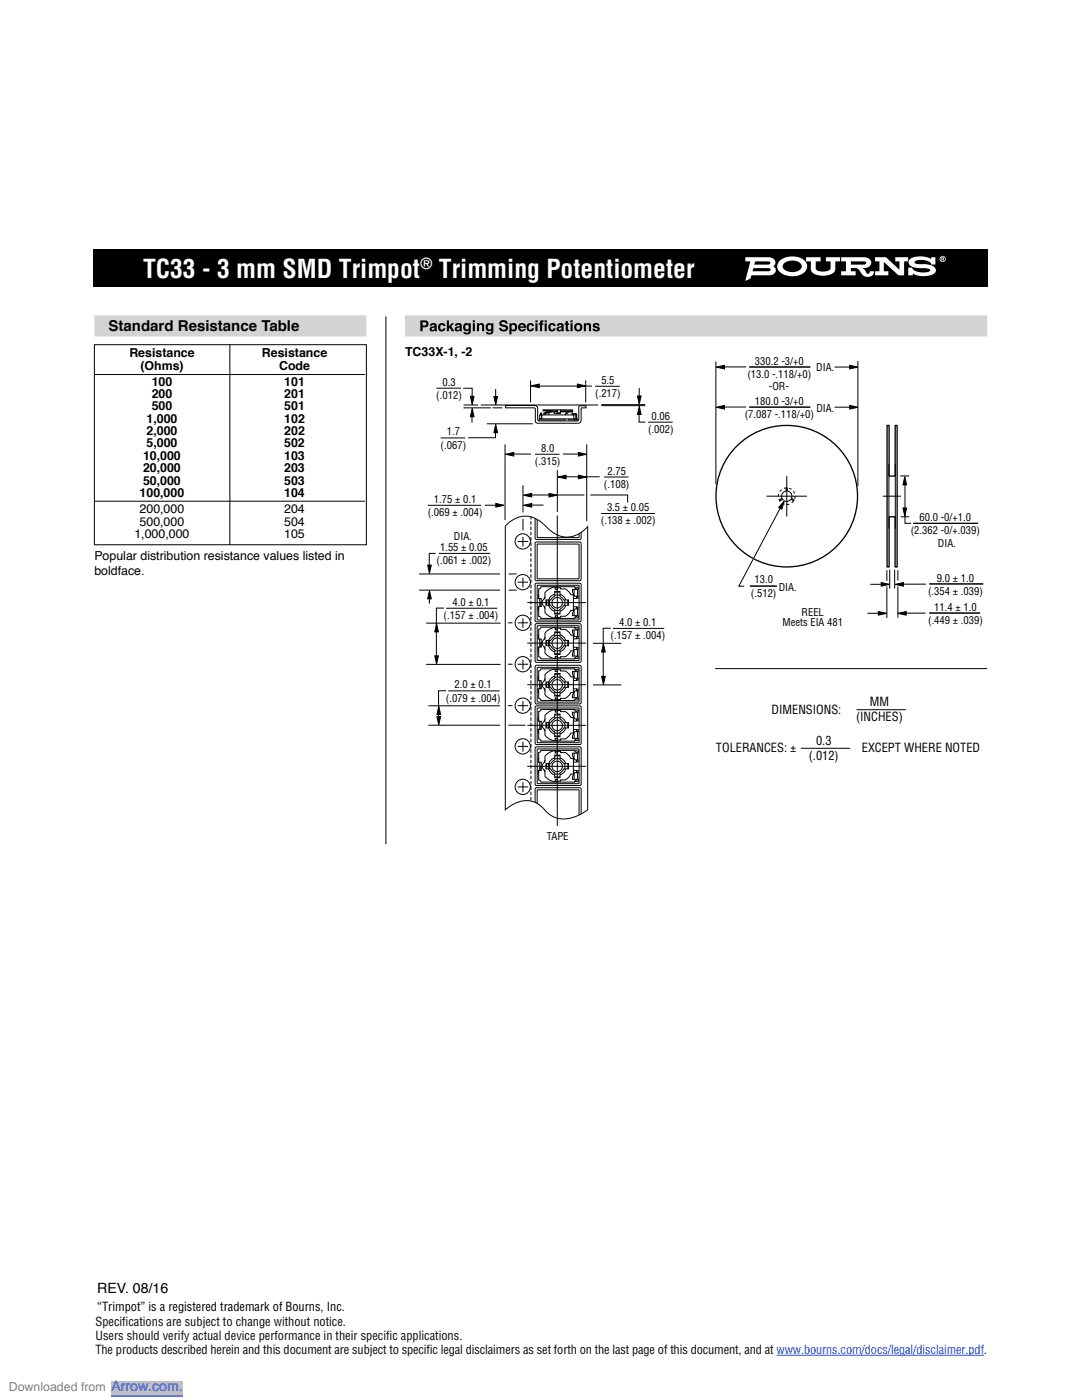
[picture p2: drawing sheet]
<svg xmlns="http://www.w3.org/2000/svg" width="216mm" height="279mm" viewBox="0 0 216 279" stroke-linecap="round" stroke-linejoin="round" font-family="sans-serif">
<path d="M18.8 65h54.3M80.8 65h116.2" fill="none" stroke="#d1d3d4" stroke-width="4.2" stroke-linecap="butt"/>
<g fill="none" stroke="#000" stroke-width=".2">
<path d="M18.8 68.8h54.3v39.9h-54.3zM18.9 74.7h53.9M45.9 68.8v39.9M87.1 77.5h4.9M92.4 77.5h1.8v3M93.9 79.1h.7l-.4 1.6zM98.6 79.1h.7l-.4 1.7zM98.9 77.7v2.8M105.9 75.9v4.4M106 77l1.6-.4v.8zM107.3 77.1h10.8M115.2 76.6l1.6 .4-1.6 .4z"/>
<path d="M116.9 75.9v4.4M118.8 77.1h4.9M127.2 79h.7l-.3 1.7zM127.5 77.4v3M87.9 87.4h4.9M92.5 80.8h2.9M92.5 81.4h5.4M94.2 82.9v1.4M94.2 81.5l.4 1.7h-.7zM95.9 80.8h23.5M97.1 84.6h9.2M98.3 81.4h1.9"/>
<path d="M98.9 86.1v1.3h-5.5M98.9 84.7l.4 1.6h-.7zM100.8 88.7v15.1M100.9 90.7l1.6-.4v.7zM100.9 80.9h5.9a.6 .6 0 0 1 .5 .7v2.2l.3 .2h7.6l.3-.3 .1-2.7h1.3v.4h-.8l-.1 .2v2.3l-.3 .5-8.5 .1-.3-.2-.1-.3v-2.5l-5.9-.1zM102.5 90.6h3.4M104.4 96.9v5.4M104.5 98.8l1.6-.3v.7zM105.8 98.8h10.8M106.8 90.7h4.8M107.7 82.8h.4v.8h-.4zM107.7 83.6l-.1 .2h5.1v-.2"/>
<path d="M107.9 82.4h.2v.4h-.2zM108.1 82.8h6.4v.8h-6.4zM108.5 82.6v.2M108.5 82.4l1.6-.4h1.1v.2h-1l-1.7 .4zM108.9 82.5v.3M108.9 81.8v.2M108.9 82l.2 .3M109.2 82v.2M109.4 82.4l.2 .4M109.5 98.5l1.7 .3-1.7 .4zM110.6 82.2v.3h1.2v-.3M111.2 81.8h-2.8v.2h1.7"/>
<path d="M111.2 81.8h.6v.6h-.6zM111.2 93.8v8.4M111.3 95.2l1.6-.4v.8zM111.8 81.8h2.5v.4h-.6M111.8 82h2.3v.2h-2.3zM112.3 82v.2M112.3 90.6h3.9M112.7 95.2h7M112.7 81.8v.2M113.2 82.2l-.3 .2-.1 .4M113.4 82.2l-.1 .3h-.4M113.8 81.8v.2"/>
<path d="M114.5 83.6h.7v.2h-1.8v-.2M115.1 83.6l-.1-1-.8-.2v.3l.6 .1 .1 .8M115.4 90.3l1.6 .4-1.6 .3zM115.4 94.8l1.6 .4-1.6 .4zM117.1 88.7v15.3M117.8 98.8h7.4v1.5M120 80.8h8.8M120 81h8.8M120.5 95.2h4.9M127.5 82.5v1.7h1.3M127.6 81.1l.3 1.6h-.7zM129.3 84.3h4.9"/>
<path d="M18.9 100h53.9M83.6 117.8h16.2M83.6 114.5h16.2M85.3 112.8h.8l-.4 1.6zM85.3 100.8h10.7M85.7 118.1v2.4M85.7 117.9l.4 1.6h-.8zM86.9 110.4h-1.2v2.6M87.6 110.4h10.2M96.8 100.8h3.5M98.9 100.5l1.7 .3-1.7 .4zM101.2 104.6a5.1 5.1 0 0 1 7.8 .5 5.2 5.2 0 0 0 8.3 0v56.5a8.3 8.3 0 0 1-5.6 1.8l-1-.3-1.1-.6-.9-.9a4.9 4.9 0 0 0-7-.7l-.9 .7v-56.6z"/>
<path d="M101.5 117.8h1.6M101.5 114.5h1.6M103.3 108.1h2.1M103.3 116.2h2.1M104.3 107.2v1.9M104.3 115.3v1.9M104.4 103.5v2.4M104.5 100.8l1.6-.3v.7zM105.8 100.8h2.6M106.8 103.5v3.9l.1 .2 8.8 .1 .3-.3v-1.2M106.8 108.3l.2-.1h8.8l.2 .2-.1 7.3-.2 .2-8.8-.1-.1-.2zM106.9 116.4h8.9l.2 .3-.1 7.3-.2 .1h-8.8l-.1-.3v-7.1z"/>
<path d="M107.2 103.7v3.5l.1 .1h8.1l.1-.8M107.2 108.6h8.3v6.9h-8.3zM107.2 116.8h8.3v6.9h-8.3zM107.5 118.7v.8M107.7 119.5v1.6M108.7 119.1l-.1 .4M109.1 119.7v1.1M109.7 119.7v1.1M109.9 119.7h-1v1.1h1l.3 .5 .5 .3v.9h1v-1M110.7 118.6a1.78 1.78 0 0 0-1.3 1.7 1.78 1.78 0 0 0 1.3 1.7M110.7 118.8h1M110.7 119l-.5 .3-.3 .4"/>
<path d="M110.7 119v-1h1v1.1M110.7 118.2h1M110.8 117.3a1.96 1.96 0 0 0-2.1 1l.1 1.1a.86 .86 0 0 0-.6 .9M110.8 117.2h.4v.4h-.4zM111.2 102.9v62M111.2 117.3h.6v.2a1.94 1.94 0 0 1 2.1 1.2h.5v1.6M111.7 118.6a1.79 1.79 0 0 1 1.2 1.1M111.8 119l.6 .7M112.4 119.7h1v1.1h-1M112.6 119.7l.1 1.1M113.3 119.7v1.1M114.6 117.6v1.2"/>
<path d="M114.7 117.2h.7v.5h-1.2v.4l.4 .9h.8v.4h-.3M115 119v.4h-.6M115.1 117.6l-.4-.5h-6.8l-.1 .3-.3 .1v2h.5v.8M115.2 117.6v1.4M120 102.5h10.7M85 132.6h14.9M85 124.4h14.9M86.8 130.9h.7l-.4 1.6zM87.1 124.5l.4 1.6h-.7zM88.6 121.4h-1.5v9.7M89 121.4h10.2M89 137.9h-1.5v5.4"/>
<path d="M89.4 137.9h10.3M101.4 124.3h.9M101.4 132.6h.9M103.3 124.3h2.1M103.3 132.6h2.1M104.3 123.4v1.9M104.3 131.7v1.9M104.3 139.9v2M105.2 120.3h11.8M105.2 128.3h11.8M105.2 136.6h11.8M106.8 124.6l.2-.1h8.8l.2 .2-.1 7.3-.2 .2-8.8-.1-.1-.2z"/>
<path d="M106.8 132.9l.2-.1h8.8l.2 .2-.1 7.4-.2 .1h-8.8l-.1-.3zM107.2 124.9h8.3v6.9h-8.3zM107.2 133.2h8.3v6.9h-8.3zM107.5 121.1v.7M107.5 129.1v.8M107.5 137.4v.8M107.5 126.8v.7M107.5 135.1v.7M107.7 127.5v1.6M107.7 135.8v1.6M107.9 120.2v.9M107.9 128.3v.8"/>
<path d="M107.9 136.6v.8M108 120.2v.9h-.5v1.9l.3 .1 .1 .3h6.8l.4-.5M108 128.3v.8h-.5v2l.3 .1 .1 .3h6.8l.4-.5M108 136.6v.8h-.5v2l.3 .1 .1 .3h6.8l.4-.5M108.2 120.2a.86 .86 0 0 0 .6 .9l-.1 1.1a1.96 1.96 0 0 0 2.1 1.1M108.2 128.3a.86 .86 0 0 0 .6 .8l-.1 1.2a3.1 3.1 0 0 0 1.9 1.1l.2-.1M108.2 136.6a.86 .86 0 0 0 .6 .9l-.1 1.1a1.96 1.96 0 0 0 2.1 1M108.6 121l.1 .4M108.6 129.1l.1 .4M108.6 137.4l.1 .4M108.7 127.1l-.1 .5M108.7 135.5l-.1 .4"/>
<path d="M109.1 127.8v1.1M109.1 136.1v1.1M109.7 127.8v1.1M109.7 136.1v1.1M109.9 137.2l.3 .4 .5 .4M109.9 127.8h-1v1.1l1-.1 .3 .5 .5 .4v.9h1v-1M109.9 136.1h-1v1.1h1M110.7 126.7a1.78 1.78 0 0 0-1.3 1.7 1.78 1.78 0 0 0 1.3 1.7M110.7 135a1.78 1.78 0 0 0-1.3 1.7 1.78 1.78 0 0 0 1.3 1.7M110.7 126.9h1M110.7 135.2h1M110.7 127.1l-.5 .3-.3 .4"/>
<path d="M110.7 135.4l-.5 .3-.3 .4M110.7 127.1v-1h1v1M110.7 135.4v-1h1l.1 1 .6 .7M110.7 122.4h1M110.7 126.3h1M110.7 130.5h1M110.7 134.6h1M110.7 138.8h1M110.8 125.3a1.96 1.96 0 0 0-2.1 1.1l.1 1.1a.86 .86 0 0 0-.6 .9M110.8 133.6a1.96 1.96 0 0 0-2.1 1.1l.1 1.1a.86 .86 0 0 0-.6 .9M110.8 122.9h.4v.4h-.4zM110.8 131h.4v.3h-.4z"/>
<path d="M110.8 139.3h.4v.4h-.4zM110.8 125.3h.4v.4h-.4zM110.8 133.6h.4v.4h-.4zM111.2 125.4h.6v.2a1.94 1.94 0 0 1 2.1 1.2h.5v1.6M111.2 133.7h.6v.2a1.94 1.94 0 0 1 2.1 1.2h.5v3.1l-.5 .1a1.93 1.93 0 0 1-2.1 1.1v.2h-.6M111.7 121.7l-1 .1M111.7 129.8h-1M111.7 138.1h-1M111.7 126.7a1.79 1.79 0 0 1 1.2 1.1M111.7 135a1.79 1.79 0 0 1 1.2 1.1M111.8 127.1l.6 .7M112.4 127.8h1v1.1h-1"/>
<path d="M112.4 136.1h1v1.1h-1M112.5 120.8l-.3 .4-.5 .4M112.5 128.9l-.3 .4-.5 .3M112.5 137.2l-.3 .4-.5 .3v1h-1v-1M112.6 127.8l.1 1.1M112.6 136.1l.1 1.1M112.9 120.8l-.3 .6-.9 .6M112.9 128.9l-.3 .6-.9 .6M112.9 137.2l-.3 .6-.9 .6M113.3 127.8v1.1M113.3 136.1v1.1M114.4 121.1h.6v.4"/>
<path d="M114.4 129.2h.6v.4M114.4 137.5h.6v.4M114.4 120.3v1.5l-.5 .1a1.93 1.93 0 0 1-2.1 1.1v.2h-.6M114.4 128.4v1.5l-.5 .1a1.93 1.93 0 0 1-2.1 1.1v.2h-.6M114.6 121.7v1.1M114.6 125.7v1.2M114.6 129.8v1.1M114.6 134v1.2M114.6 138.1v1.1M114.7 125.3h.7v.4h-1.2v.5l.4 .9h.8v.3h-.3M114.7 133.6h.7v.4h-1.2v.5l.4 .9h.8v.3h-.3M115 127.1v.4h-.6"/>
<path d="M115 135.4v.4h-.6M115.1 121.2h.3v.3h-.8l-.4 .9v.5h1.2v.4h-.7M115.1 129.2h.3v.4h-.8l-.4 .9v.4h1.2v.5h-.7M115.1 137.5h.3v.4h-.8l-.4 .9v.4h1.2v.5h-.7M115.1 125.7l-.4-.5h-6.8l-.1 .3-.3 .1v1.9h.5v.9M115.1 134l-.4-.5h-6.8l-.1 .3-.3 .1v1.9h.5v.9M115.2 121.5v1.4M115.2 129.6v1.3M115.2 137.9v1.4M115.2 125.7v1.4M115.2 134v1.4M118.3 136.7h5.7"/>
<path d="M118.3 128.4h5.7M120 135h.8l-.4 1.6zM120.4 128.5l.4 1.6h-.8zM121.9 125.4h-1.5v9.8M122.3 125.4h10.2M142.7 133.4h54.3M85.5 144.7h14.3M85.5 140.9h14.3M87.2 143h.7l-.3 1.7zM87.6 141l.3 1.6h-.7zM101.4 140.8h.9M101.4 144.7h3.4"/>
<path d="M103.3 140.8h2.1M103.3 149h2.1M103.3 157h2.1M104.3 148.1v1.9M104.3 156.1v2M105.2 144.8h11.8M105.2 152.9h11.8M106.8 149.2l.2-.1h8.8l.2 .2-.1 7.3-.2 .2-8.8-.1-.1-.2zM106.9 140.9h8.9l.2 .3-.1 7.3-.2 .1h-8.8l-.1-.3v-7.1zM107.2 141.3h8.3v6.9h-8.3zM107.2 149.5h8.3v6.9h-8.3zM107.5 145.5v.8"/>
<path d="M107.5 153.7v.8M107.5 143.2v.7M107.5 151.4v.7M107.7 143.9v1.6M107.7 152.1v1.6M107.9 144.7v.8M107.9 152.9v.8M108 144.7v.8h-.5v2l.3 .1 .1 .3h6.8l.4-.5M108 152.9v.8h-.5v2l.3 .1 .1 .3h6.8l.4-.5M108.2 144.7a.86 .86 0 0 0 .6 .9l-.1 1.1a1.96 1.96 0 0 0 2.1 1M108.2 152.9a.86 .86 0 0 0 .6 .8l-.1 1.2a3.1 3.1 0 0 0 1.9 1.1l.2-.1M108.6 145.5l.1 .4"/>
<path d="M108.6 153.7l.1 .4M108.7 143.6l-.1 .4M108.7 151.7l-.1 .5M109.1 144.2v1.1M109.1 152.4v1.1M109.7 144.2v1.1M109.7 152.4v1.1M109.9 144.2h-1v1.1h1l.3 .5 .5 .3v.9h1v-1M109.9 152.4h-1v1.1l1-.1 .3 .5 .5 .3v1h1v-1M110.7 143.1a1.78 1.78 0 0 0-1.3 1.7 1.78 1.78 0 0 0 1.3 1.7M110.7 151.2a1.78 1.78 0 0 0-1.3 1.7 1.78 1.78 0 0 0 1.3 1.8M110.7 143.3h1"/>
<path d="M110.7 151.5h1M110.7 143.5l-.5 .3-.3 .4M110.7 151.7l-.5 .3-.3 .4M110.7 143.5v-1h1v1M110.7 151.7v-1h1l.1 1 .6 .7M110.7 142.7h1M110.7 146.9h1M110.7 150.8h1M110.7 155.1h1M110.8 141.7a1.96 1.96 0 0 0-2.1 1.1l.1 1.1a.86 .86 0 0 0-.6 .9M110.8 149.9a1.96 1.96 0 0 0-2.1 1l.1 1.2a.86 .86 0 0 0-.6 .9M110.8 147.4h.4v.4h-.4z"/>
<path d="M110.8 155.6h.4v.3h-.4zM110.8 141.7h.4v.4h-.4zM110.8 149.9h.4v.4h-.4zM111.2 141.8h.6v.2a1.94 1.94 0 0 1 2.1 1.2h.5v1.6M111.2 150h.6v.2a1.94 1.94 0 0 1 2.1 1.2h.5v1.6M111.7 146.2h-1M111.7 154.4h-1M111.7 143.1a1.79 1.79 0 0 1 1.2 1.1M111.7 151.3a1.79 1.79 0 0 1 1.2 1.1M111.8 143.5l.6 .7M112.4 144.2h1v1.1h-1M112.4 152.4h1v1.1h-1"/>
<path d="M112.5 145.3l-.3 .4-.5 .3M112.5 153.5l-.3 .4-.5 .3M112.6 144.2l.1 1.1M112.6 152.4l.1 1.1M112.9 145.3l-.3 .6-.9 .6M112.9 153.5l-.3 .6-.9 .5M113.3 144.2v1.1M113.3 152.4v1.1M114.4 145.6h.6v.4M114.4 153.8h.6v.4M114.4 144.8v1.5l-.5 .1a1.93 1.93 0 0 1-2.1 1.1v.2h-.6M114.4 152.9v1.6l-.5 .1a1.93 1.93 0 0 1-2.1 1.1v.2h-.6"/>
<path d="M114.6 142.1v1.2M114.6 146.2v1.1M114.6 150.3v1.1M114.6 154.4v1.1M114.7 141.7h.7v.4h-1.2v.5l.4 .9h.8v.3h-.3M114.7 149.9h.7v.4h-1.2v.5l.4 .8h.8v.4h-.3M115 143.5v.4h-.6M115 151.7v.4h-.6M115.1 145.6h.3v.4h-.8l-.4 .9v.5h1.2v.4h-.7M115.1 153.8h.3v.4h-.8l-.4 .9v.4h1.2v.5h-.7M115.1 142.1l-.4-.5h-6.8l-.1 .3-.3 .1v1.9h.5v.9M115.1 150.3l-.4-.5h-6.8l-.1 .2-.3 .2v1.9h.5v.9"/>
<path d="M115.2 146v1.4M115.2 154.2v1.3M115.2 142.1v1.4M115.2 150.3v1.3M159.8 149.3h9.8M170.9 141.6h9.8M106.8 160.1v-2.6l.1-.3h8.8l.3 .3v5M107.2 160.4v-2.7l.1-.1h8.1l.1 .1v5"/>
<circle cx="104.3" cy="116.2" r="1.52"/>
<circle cx="104.3" cy="108.1" r="1.52"/>
<circle cx="104.3" cy="132.6" r="1.52"/>
<circle cx="104.3" cy="124.3" r="1.52"/>
<circle cx="111.2" cy="128.4" r="1.05"/>
<circle cx="111.2" cy="136.7" r="1.05"/>
<circle cx="111.2" cy="120.3" r="1.05"/>
<circle cx="104.3" cy="149" r="1.52"/>
<circle cx="104.3" cy="157" r="1.52"/>
<circle cx="104.3" cy="140.8" r="1.52"/>
<circle cx="111.2" cy="144.8" r="1.05"/>
<circle cx="111.2" cy="153" r="1.05"/>
</g>
<g fill="#000">
<path d="M18.6 49.7h178.4v7.5h-178.4zM93.9 79.1h.7l-.4 1.6zM98.6 79.1h.7l-.4 1.7zM106 77l1.6-.4v.8zM115.2 76.6l1.6 .4-1.6 .4zM127.2 79h.7l-.3 1.7zM94.2 81.5l.4 1.7h-.7zM98.9 84.7l.4 1.6h-.7zM100.9 90.7l1.6-.4v.7zM104.5 98.8l1.6-.3v.7zM109.5 98.5l1.7 .3-1.7 .4zM111.3 95.2l1.6-.4v.8z"/>
<path d="M115.4 90.3l1.6 .4-1.6 .3zM115.4 94.8l1.6 .4-1.6 .4zM127.6 81.1l.3 1.6h-.7zM85.3 112.8h.8l-.4 1.6zM85.7 117.9l.4 1.6h-.8zM98.9 100.5l1.7 .3-1.7 .4zM104.5 100.8l1.6-.3v.7zM86.8 130.9h.7l-.4 1.6zM87.1 124.5l.4 1.6h-.7zM120 135h.8l-.4 1.6zM120.4 128.5l.4 1.6h-.8zM87.2 143h.7l-.3 1.7z"/>
<path d="M87.6 141l.3 1.6h-.7z"/>
<path d="M118.5 64.6a.74 .74 0 0 1 1.1 .4h-.4a.26 .26 0 0 0-.2-.2 .26 .26 0 0 0-.3 .2h.1a.72 .72 0 0 1 .8 .9 .8 .8 0 0 1-1.4-.3h.5a.31 .31 0 0 0 .2 .2 .31 .31 0 0 0 .4-.2h-.1a.75 .75 0 0 1-.9-.8zM116.5 64.5h.4v.2a.56 .56 0 0 1 .6-.2 .56 .56 0 0 1 .4 .5v1.1h-.4v-1.1l-.3-.2-.3 .3v1h-.4zM115.1 64.9a.44 .44 0 0 0-.1 .7 .44 .44 0 0 0 .7-.1v-.6l-.3-.1zM114.5 65.3a.85 .85 0 0 1 1.7 0 .85 .85 0 0 1-1.7 0zM113.8 64.5h.5v1.6h-.5zM113.8 63.9h.5v.4h-.5zM112.9 64.1h.4v.4h.3v.3h-.3v.9l.3 .1v.3h-.5l-.2-.2v-1.1h-.2v-.3h.2zM111.5 65.5v.2a.3 .3 0 0 0 .4 .1 .3 .3 0 0 0 .1-.4zM111.2 64.7a.74 .74 0 0 1 1.3 .3l.1 1.1h-.5v-.2a.55 .55 0 0 1-.8 .2 .55 .55 0 0 1-.2-.7 .55 .55 0 0 1 .7-.3l.2-.1a.26 .26 0 0 0-.2-.2 .26 .26 0 0 0-.3 .2h-.4zM109.6 64.7a.74 .74 0 0 1 .8-.2 .74 .74 0 0 1 .5 .6l-.5-.1a.38 .38 0 0 0-.5-.1 .38 .38 0 0 0 0 .6l.3 .3 .2-.3h.5a.79 .79 0 0 1-1.1 .6 .79 .79 0 0 1-.3-1.2zM108.7 64.5h.4v1.6h-.4zM108.7 63.9h.4v.4h-.4zM107.9 64l.5-.1v.4l-.2 .1v.1h.2v.3h-.2v1.3h-.5v-1.3h-.2v-.3h.2zM106.8 64.5h.5v1.6h-.5zM106.8 63.9h.5v.4h-.5zM105.3 64.7a.74 .74 0 0 1 .7-.2 .74 .74 0 0 1 .5 .6l-.4-.1a.38 .38 0 0 0-.5-.1 .38 .38 0 0 0-.1 .6l.3 .3 .3-.3h.4a.79 .79 0 0 1-1.1 .6 .79 .79 0 0 1-.2-1.2zM103.9 64.9l-.1 .2h.7l-.2-.3zM103.6 64.7a.81 .81 0 0 1 .9-.2 .81 .81 0 0 1 .5 .9h-1.2a.39 .39 0 0 0 .3 .4 .39 .39 0 0 0 .4-.2h.4a.84 .84 0 0 1-1.2 .4 .84 .84 0 0 1-.1-1.3zM102.2 64.9a.45 .45 0 0 0-.2 .6 .45 .45 0 0 0 .7 .2v-.7zM101.7 64.5h.4v.2a.69 .69 0 0 1 .9-.1 .69 .69 0 0 1 .2 .9 .62 .62 0 0 1-.5 .6 .62 .62 0 0 1-.6-.2v.8h-.4zM99.8 64.1a.91 .91 0 0 1 1.5 .5h-.4a.38 .38 0 0 0-.5-.4 .38 .38 0 0 0-.3 .5 1.11 1.11 0 0 1 1.3 .8 .92 .92 0 0 1-.9 .7 .92 .92 0 0 1-.9-.8h.4a.46 .46 0 0 0 .5 .4 .46 .46 0 0 0 .4-.4l-.2-.1a.9 .9 0 0 1-1-.9zM97.2 65.3a.45 .45 0 0 0 .9 0 .45 .45 0 0 0-.9 0zM97.2 64.6l.5-.1 .3 .2v-.2h.4v1.5a.78 .78 0 0 1-.6 .7 .78 .78 0 0 1-.9-.4h.5a.38 .38 0 0 0 .5 .1 .38 .38 0 0 0 .1-.5 .72 .72 0 0 1-1 0 .72 .72 0 0 1 0-1zM95.2 64.5h.4v.2a.56 .56 0 0 1 .6-.2 .56 .56 0 0 1 .4 .5v1.1h-.4v-1.1l-.3-.2-.3 .3v1h-.4zM94.3 64.5h.5v1.6h-.5zM94.3 63.9h.5v.4h-.5zM92.8 65.3a.42 .42 0 0 0 .8 0 .42 .42 0 0 0-.8 0zM92.7 64.6l.5-.1 .3 .2v-.2h.4v1.5a.78 .78 0 0 1-.6 .7 .78 .78 0 0 1-.9-.4h.5a.38 .38 0 0 0 .5 .1 .38 .38 0 0 0 .1-.5 .68 .68 0 0 1-.9 .1 .68 .68 0 0 1-.2-.9zM91.2 65.5v.2a.3 .3 0 0 0 .4 .1 .3 .3 0 0 0 0-.4zM90.9 64.7a.74 .74 0 0 1 1.2 .3l.1 1.1h-.4l-.1-.2a.55 .55 0 0 1-.7 .2 .55 .55 0 0 1-.2-.7 .55 .55 0 0 1 .7-.3l.2-.1a.26 .26 0 0 0-.2-.2 .26 .26 0 0 0-.3 .2h-.4zM89.2 64h.4v1.1l.5-.6h.5l-.6 .6 .6 1h-.5l-.4-.7-.1 .2v.5h-.4zM87.6 64.7a.74 .74 0 0 1 .8-.2 .74 .74 0 0 1 .5 .6l-.5-.1a.38 .38 0 0 0-.5-.1 .38 .38 0 0 0 0 .6l.3 .3 .3-.3h.4a.79 .79 0 0 1-1.1 .6 .79 .79 0 0 1-.3-1.2zM86.2 65.5v.2a.3 .3 0 0 0 .4 .1 .3 .3 0 0 0 0-.4zM85.9 64.7a.74 .74 0 0 1 1.2 .3l.1 1.1h-.4l-.1-.2a.55 .55 0 0 1-.7 .2 .55 .55 0 0 1-.2-.7 .55 .55 0 0 1 .7-.3l.2-.1a.26 .26 0 0 0-.3-.2 .26 .26 0 0 0-.2 .2h-.4zM84.3 64.3v.7h.4a.32 .32 0 0 0 .4-.4 .32 .32 0 0 0-.4-.3zM83.9 63.9h.9a.69 .69 0 0 1 .7 .8 .69 .69 0 0 1-.7 .6h-.5v.8h-.4z"/>
</g>
<path d="M105.9 159.8v-56.7" fill="none" stroke="#000" stroke-width=".2" stroke-dasharray=".7 .4" stroke-linecap="butt"/>
<g fill="#fff">
<path d="M160.8 51.3h2.9v.9h-.9v1.3a1.6 1.6 0 0 0 1.8 .7 1.05 1.05 0 0 0 1.1-.7v-1.3h-.9v-.9h2.8v.9h-.9v1.5a2.12 2.12 0 0 1-2.4 1.3 2.93 2.93 0 0 1-2.4-.9l-.1-1.9h-1z"/>
<path d="M174.6 51.3h2.2l2.7 2.5v-1.6h-.9v-.9h2.6v.9h-.8v2.7h-1.1l-2.9-2.6v1.8h.9v.8h-2.7v-.8h.9v-1.9h-.9z"/>
<path d="M181.7 51.6a4.6 4.6 0 0 1 4.1 .1v-.4h.8v1.5h-.8a2.22 2.22 0 0 0-2.7-.9l-.6 .3v.2l.5 .3h1.1a2.7 2.7 0 0 1 2.6 1 .91 .91 0 0 1-.8 1.2 4.4 4.4 0 0 1-3.8-.3v.3h-.9v-1.5h.8a2.19 2.19 0 0 0 2.3 1l1.1-.2 .2-.3a2.64 2.64 0 0 0-2.2-.4 2.56 2.56 0 0 1-2-.7l-.1-.5 .1-.4z"/>
<path d="M188 51.5v.1h.2v-.1zM187.8 51.4h.5l-.1 .3 .2 .3h-.2l-.1-.2-.1 .2h-.2zM187.6 51.7a.5 .5 0 0 0 1 0 .5 .5 0 0 0-1 0zM187.5 51.7a.61 .61 0 0 1 1.2 0 .61 .61 0 0 1-1.2 0z"/>
<path d="M150.3 53.5h3l.3 .1 .2 .2-.2 .3h-.4h-3.1zM150.7 52.2h2.6l.4 .2-.2 .3-.4 .1h-2.6zM148.7 51.3v.9h1l-1 3.9 1-.5 .2-.7h3.6a.99 .99 0 0 0 1.2-.5 .99 .99 0 0 0-.4-1.3 .94 .94 0 0 0 .4-1 .94 .94 0 0 0-.9-.7z"/>
<path d="M156.5 52.5a2.61 2.61 0 0 1 3.4 .3 1.11 1.11 0 0 1-1.2 1.4 2.01 2.01 0 0 1-2.5-1zM155.7 51.9a1.59 1.59 0 0 0-.6 1.6 1.59 1.59 0 0 0 1.2 1.2 3.9 3.9 0 0 0 4.5-.7 1.73 1.73 0 0 0-1.3-2.6 4.3 4.3 0 0 0-3.8 .5z"/>
<path d="M169.8 52.2h2.6l.4 .2-.2 .3-.4 .1h-2.4zM167.8 51.3v.9h1v1.9h-1v.8h2.9v-.8h-.9v-.6a1.57 1.57 0 0 1 2 1 1.43 1.43 0 0 0 1.3 .8 1.43 1.43 0 0 0 1.3-.8v-.4h-.8l-.1 .3-.3 .3a.6 .6 0 0 1-.5-.7l-.6-.5a1.28 1.28 0 0 0 1.7-1.4 1.4 1.4 0 0 0-1.4-.8z"/>
</g>
<path d="M142.8 72.1v24.5M171.2 72v25M152.9 99h8.1M156.9 97.4h.2v.6a1.03 1.03 0 0 1 .8 1.4l.5 .4-.1 .1-.5-.3a1.03 1.03 0 0 1-1.6 0l-.5 .3-.2-.1 .5-.4a1.03 1.03 0 0 1 .9-1.4zM157 95v8.1M176.2 99h3.5M177.4 92.6v12.8M178.6 92.6v12.8M179.7 95h1.6M177.5 113.7v3.7M178.5 113.7v3.7M179.8 103.1h1.5" fill="none" stroke="#000" stroke-width=".2"/>
<g fill="none" stroke="#000" stroke-width=".26">
<path d="M177 84.9h.4v10.1h1.2v-10.1h.4v28.2h-.4v-10h-1.2v10h-.4z"/>
<circle cx="157" cy="99" r="14.1"/>
</g>
<circle cx="157" cy="99" r="1.67" fill="none" stroke="#000" stroke-width=".2" stroke-dasharray=".5 .5 .5 .5 .5 .5" stroke-linecap="butt"/>
<path d="M156.5 99.9l-.2 .7-.2-.1z" fill="#fff"/>
<path d="M156.5 99.9l-.2 .7-.2-.1z" fill="none" stroke="#fff" stroke-width=".24"/>
<path d="M156.5 100l-9.1 17" fill="none" stroke="#fff" stroke-width=".25"/>
<g fill="none" stroke="#000" stroke-width=".2">
<path d="M77 63.1v105.4M142.9 73.3l1.7-.4v.7zM144.3 73.2h4.6M149.5 73.2h12.2M166.5 73.3h4.5M169.6 72.9l1.6 .4-1.6 .3zM142.9 81.3l1.7-.4v.7zM144.3 81.2h4.6M149.5 81.3h12.2M166.5 81.3h4.5M169.6 80.9l1.6 .4-1.6 .3zM180.5 95.1l.4 1.7h-.7z"/>
<path d="M180.6 96.5v7.9h1.2M149.6 117h5.4M156 100.8l-8.6 16.2h1.1M156.5 100l-.5 1.6-.6-.3zM173.6 116.6h3.6M175.8 116.3l1.7 .3-1.7 .4zM177 113.8v2.1M177 117.1v6.2M178.6 116.6l1.7-.3v.7zM179.2 113.8v2M179.2 117.1v6.1M180 116.6h4.8"/>
<path d="M180.2 101.4h.7l-.4 1.6zM182.2 104.4h13M185.4 116.5h10.8M173.1 122.4h3.6M175.3 122l1.6 .4-1.6 .4zM179.2 122.4l1.6-.4v.8zM180.6 122.4h4.1M185.4 122.3h10.2"/>
</g>
<path d="M142.9 73.3l1.7-.4v.7zM169.6 72.9l1.6 .4-1.6 .3zM142.9 81.3l1.7-.4v.7zM169.6 80.9l1.6 .4-1.6 .3zM180.5 95.1l.4 1.7h-.7zM156.5 100l-.5 1.6-.6-.3zM175.8 116.3l1.7 .3-1.7 .4zM180.2 101.4h.7l-.4 1.6zM178.6 116.6l1.7-.3v.7zM175.3 122l1.6 .4-1.6 .4zM179.2 122.4l1.6-.4v.8z" fill="#000"/>
<path d="M155 270.5h41.3" fill="none" stroke="#003cff" stroke-width=".2"/>
<path d="M0 276.9h70.6" fill="none" stroke="#fff" stroke-width="2.5" stroke-linecap="butt"/>
<path d="M22.2 275.6h14.3v2.6h-14.3z" fill="#c0c0c0"/>
<path d="M22.2 278.6h14.3" fill="none" stroke="#00f" stroke-width=".2"/>
<path d="M0 276.9h70.6" fill="none" stroke="#fff" stroke-width="2.5" stroke-linecap="butt"/>
<path d="M22.2 275.6h14.3v2.6h-14.3z" fill="#c0c0c0"/>
<path d="M22.2 278.6h14.3" fill="none" stroke="#00f" stroke-width=".2"/>
<g font-size="5.1" fill="#fff">
<text x="28.5" y="55.4">TC33 - 3 mm SMD Trimpot</text>
<text x="87.6" y="55.4">Trimming Potentiometer</text>
</g>
<text font-size="3" fill="#fff" x="83.8" y="53.7">®</text>
<text font-size="3" x="21.7" y="66.1">Standard Resistance Table</text>
<text font-size="2.8" x="19.4" y="258">REV. 08/16</text>
<text font-size="2.8" fill="#00f" x="22.2" y="277.6">Arrow.com.</text>
<g font-size="2.5">
<text x="25.8" y="71.3">Resistance</text>
<text x="52.3" y="71.3">Resistance</text>
<text x="80.8" y="71">TC33X-1, -2</text>
<text x="28" y="73.8">(Ohms)</text>
<text x="30.3" y="77">100</text>
<text x="55.7" y="73.8">Code</text>
<text x="56.7" y="77">101</text>
<text x="30.3" y="81.9">500</text>
<text x="30.3" y="79.4">200</text>
<text x="56.7" y="81.9">501</text>
<text x="56.7" y="79.4">201</text>
<text x="29.2" y="89.3">5,000</text>
<text x="29.2" y="86.8">2,000</text>
<text x="29.2" y="84.4">1,000</text>
<text x="56.7" y="89.3">502</text>
<text x="56.7" y="86.8">202</text>
<text x="56.7" y="84.4">102</text>
<text x="28.5" y="91.8">10,000</text>
<text x="28.5" y="94.2">20,000</text>
<text x="56.7" y="91.8">103</text>
<text x="56.7" y="94.2">203</text>
<text x="27.9" y="99.2">100,000</text>
<text x="28.5" y="96.7">50,000</text>
<text x="56.7" y="99.2">104</text>
<text x="56.7" y="96.7">503</text>
<text x="26.8" y="107.3">1,000,000</text>
<text x="27.9" y="102.4">200,000</text>
<text x="27.9" y="104.9">500,000</text>
<text x="56.7" y="107.3">105</text>
<text x="56.7" y="102.4">204</text>
<text x="56.7" y="104.9">504</text>
<text x="18.8" y="111.8">Popular distribution resistance values listed in</text>
<text x="18.8" y="114.8">boldface.</text>
<text x="154" y="142.4">DIMENSIONS:</text>
<text x="170.8" y="144">(INCHES)</text>
<text x="173.6" y="141">MM</text>
<text x="162.8" y="148.7">0.3</text>
<text x="142.9" y="150.1">TOLERANCES: ±</text>
<text x="161.4" y="151.6">(.012)</text>
<text x="172" y="150.1">EXCEPT WHERE NOTED</text>
<text x="19.4" y="261.6">“Trimpot” is a registered trademark of Bourns, Inc.</text>
</g>
<g font-size="2.5" fill="#0b0b0a">
<text x="19" y="264.6">Specif</text>
<text x="19" y="267.4">Users should verify actual device performance in their specif</text>
<text x="24.4" y="264.6">ications are subject to change without notice.</text>
<text x="77.1" y="267.4">ic applications.</text>
<text x="19" y="270.2">The products described herein and this document are subject to specif</text>
<text x="85.1" y="270.2">ic legal disclaimers as set forth on the last page of this document, and at www.bourns.com/docs/legal/disclaimer.pdf.</text>
</g>
<text font-size="2.5" fill="#808080" x="1.8" y="277.6">Downloaded from</text>
<g font-size="2.1">
<text x="88.3" y="77">0.3</text>
<text x="120" y="76.6">5.5</text>
<text x="149.1" y="75.5">(13.0 -.118/+0)</text>
<text x="150.6" y="72.8">330.2 -3/+0</text>
<text x="153.4" y="77.9">-OR-</text>
<text x="162.9" y="74.1">DIA.</text>
<text x="87.1" y="79.6">(.012)</text>
<text x="118.8" y="79.2">(.217)</text>
<text x="130" y="83.8">0.06</text>
<text x="148.6" y="83.5">(7.087 -.118/+0)</text>
<text x="150.6" y="80.8">180.0 -3/+0</text>
<text x="162.9" y="82.1">DIA.</text>
<text x="87.9" y="89.6">(.067)</text>
<text x="89.2" y="86.9">1.7</text>
<text x="129.3" y="86.4">(.002)</text>
<text x="106.7" y="92.8">(.315)</text>
<text x="108" y="90.2">8.0</text>
<text x="121.2" y="94.7">2.75</text>
<text x="86.6" y="100.4">1.75 ± 0.1</text>
<text x="120.5" y="97.3">(.108)</text>
<text x="121.1" y="102">3.5 ± 0.05</text>
<text x="85.4" y="103">(.069 ± .004)</text>
<text x="90.6" y="107.8">DIA.</text>
<text x="119.9" y="104.6">(.138 ± .002)</text>
<text x="181.7" y="106.7">(2.362 -0/+.039)</text>
<text x="183.5" y="104">60.0 -0/+1.0</text>
<text x="87.1" y="112.6">(.061 ± .002)</text>
<text x="87.8" y="110">1.55 ± 0.05</text>
<text x="187.2" y="109.2">DIA.</text>
<text x="149.8" y="119">(.512)</text>
<text x="150.5" y="116.4">13.0</text>
<text x="155.4" y="117.9">DIA.</text>
<text x="185.2" y="118.7">(.354 ± .039)</text>
<text x="187" y="116.1">9.0 ± 1.0</text>
<text x="88.5" y="123.5">(.157 ± .004)</text>
<text x="90.3" y="120.9">4.0 ± 0.1</text>
<text x="123.6" y="124.9">4.0 ± 0.1</text>
<text x="156.1" y="125">Meets EIA 481</text>
<text x="159.9" y="122.9">REEL</text>
<text x="185.2" y="124.6">(.449 ± .039)</text>
<text x="186.4" y="121.9">11.4 ± 1.0</text>
<text x="121.8" y="127.6">(.157 ± .004)</text>
<text x="90.7" y="137.4">2.0 ± 0.1</text>
<text x="89" y="140">(.079 ± .004)</text>
<text x="109.1" y="167.6">TAPE</text>
</g>
</svg>
